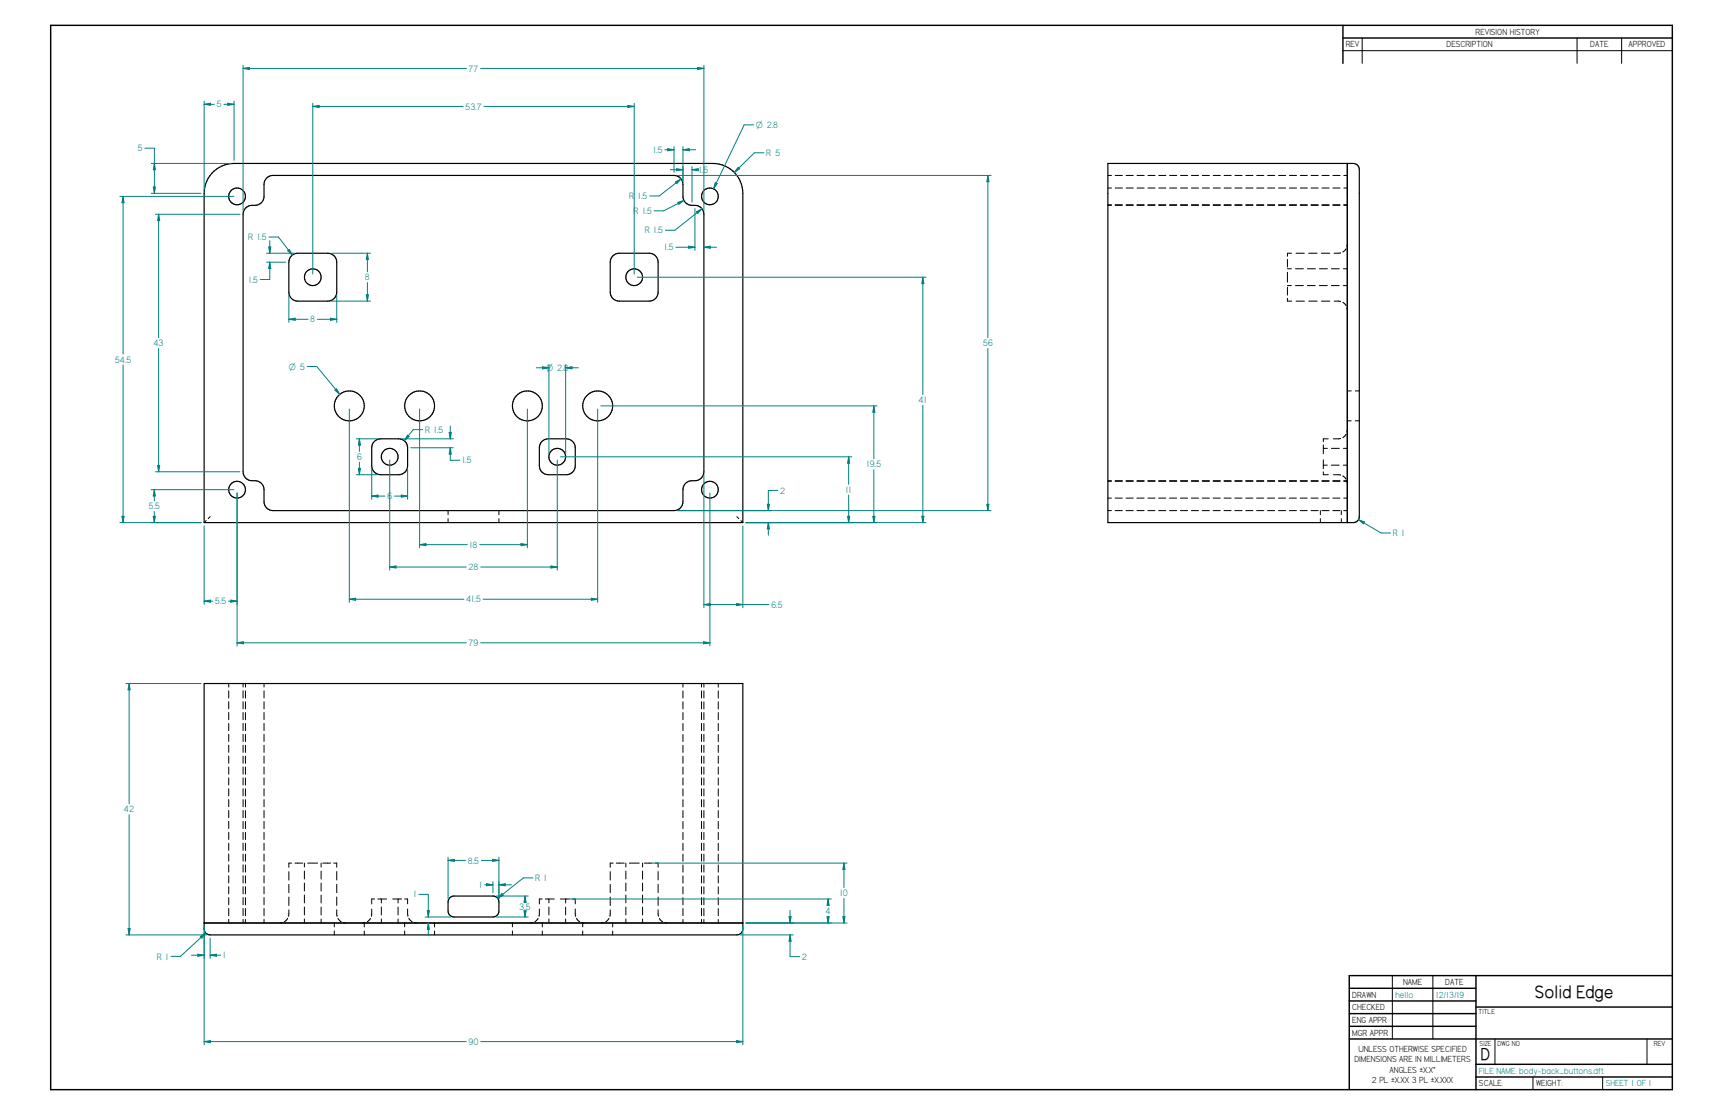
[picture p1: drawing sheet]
<svg xmlns="http://www.w3.org/2000/svg" width="864mm" height="559mm" viewBox="0 0 864 559" stroke-linecap="round" stroke-linejoin="round" font-family="sans-serif">
<g fill="none" stroke="#000" stroke-width=".72">
<path d="M25 13h813v533h-813zM673 13v19M673 19h165M676 495h64M740 489v57M838 489h-162v57M676 502h64M676 508h64M676 514h64M740 505h98M676 521h162M740 533h98"/>
<path d="M740 540h98"/>
</g>
<g fill="none" stroke="#000" stroke-width=".5">
<path d="M683 19v13M790 19v13M813 19v13M673 25h165M555 88h2M555 94h2M559 88h4M559 94h4M564 88h4M564 94h4M570 88h3M570 94h3"/>
<path d="M575 88h4M575 94h4M581 88h3M581 94h3M586 88h4M586 94h4M592 88h3M592 94h3M597 88h4M597 94h4M603 88h3M603 94h3"/>
<path d="M608 88h4M608 94h4M614 88h3M614 94h3M619 88h4M619 94h4M624 88h4M624 94h4M630 88h3M630 94h3M635 88h4M635 94h4"/>
<path d="M641 88h3M641 94h3M646 88h4M646 94h4M652 88h3M652 94h3M657 88h4M657 94h4M663 88h3M663 94h3M668 88h4M668 94h4"/>
<path d="M674 88h1M674 94h1M555 103h2M559 103h4M564 103h4M570 103h3M575 103h4M581 103h3M586 103h4M592 103h3M597 103h4M603 103h3"/>
<path d="M608 103h4M613 103h4M614 103h3M619 103h4M624 103h4M630 103h3M635 103h4M641 103h3M646 103h4M652 103h3M657 103h4M663 103h3"/>
<path d="M668 103h4M673 103h2M674 103h1M645 130v4M645 136v5M645 135h2M647 127h-2v1M649 135h4M650 127h4M655 135h4M656 127h4M661 135h4"/>
<path d="M662 127h4M667 135h4M672 127h-3M673 135h2M675 125l-2 1M675 122v2M645 144v4M645 149v2h2M645 143h2M649 143h4M650 151h4M655 143h4"/>
<path d="M656 151h4M661 143h4M662 151h5M667 143h4M669 151h3M673 152l2 1M673 143h2M675 154v1M675 196h2M679 196h2M666 220h-3v1M672 220h-4"/>
<path d="M675 218l-2 1M675 215v2M675 211h2M679 211h2M663 223v4M663 230v5M663 236v2h3M663 225h2M663 233h2M667 233h4M667 225h4M668 238h4"/>
<path d="M673 239l2 1M673 233h2M673 225h2M105 259l-1 1M225 256v2M225 260v2M250 256v2M250 260v2M369 259l1 1M555 256h2M555 241h2M555 250h2"/>
<path d="M559 256h4M559 241h4M559 250h4M564 256h4M564 241h4M564 250h4M570 256h3M570 241h3M570 250h3M575 256h4M575 241h4M575 250h4"/>
<path d="M581 256h3M581 241h3M581 250h3M586 256h4M586 241h4M586 250h4M592 256h3M592 241h3M592 250h3M597 256h4M597 241h4M597 250h4"/>
<path d="M603 256h3M603 241h3M603 250h3M608 256h4M608 241h4M608 250h4M613 256h4M613 241h4M613 250h4M614 241h3M619 256h4M619 241h4"/>
<path d="M619 250h4M624 256h4M624 241h4M624 250h4M630 256h3M630 241h3M630 250h3M635 256h4M635 241h4M635 250h4M641 256h3M641 241h3"/>
<path d="M641 250h3M646 256h4M646 241h4M646 250h4M652 256h3M652 241h3M652 250h3M657 256h4M657 241h4M657 250h4M662 256v2M662 260v2"/>
<path d="M663 256h3M663 241h3M663 250h3M668 256h4M668 241h4M668 250h4M672 256v2M672 260v2M673 256h2M673 241h2M673 250h2M674 241h1"/>
<path d="M675 241v1M103 261l-1 1M371 261l1 1M115 343v1M115 346v4M115 352v3M115 357v4M122 343v1M122 346v4M122 352v3M122 357v4M123 343v1"/>
<path d="M123 346v4M123 352v3M123 357v4M132 343v1M132 346v4M132 352v3M132 357v4M342 343v1M342 346v4M342 352v3M342 357v4M352 343v1"/>
<path d="M352 346v4M352 352v3M352 357v4M353 343v1M353 346v4M353 352v3M353 357v4M360 343v1M360 346v4M360 352v3M360 357v4M115 363v3"/>
<path d="M115 368v4M115 373v4M115 379v4M122 363v3M122 368v4M122 373v4M122 379v4M123 363v3M123 368v4M123 374v3M123 379v4M132 363v3"/>
<path d="M132 368v4M132 373v4M132 379v4M342 363v3M342 368v4M342 374v3M342 379v4M352 363v3M352 368v4M352 373v4M352 379v4M353 363v3"/>
<path d="M353 368v4M353 374v3M353 379v4M360 363v3M360 368v4M360 374v3M360 379v4M115 384v4M115 390v3M115 395v4M122 384v4M122 390v3"/>
<path d="M122 395v4M123 384v4M123 390v3M123 395v4M132 384v4M132 390v3M132 395v4M342 384v4M342 390v3M342 395v4M352 384v4M352 390v3"/>
<path d="M352 395v4M353 384v4M353 390v3M353 395v4M360 384v4M360 390v3M360 395v4M115 401v3M115 406v4M115 412v3M115 417v4M122 401v3"/>
<path d="M122 406v4M122 412v3M122 417v4M123 401v3M123 406v4M123 412v3M123 417v4M132 401v3M132 406v4M132 412v3M132 417v4M342 401v3"/>
<path d="M342 406v4M342 412v3M342 417v4M352 401v3M352 406v4M352 412v3M352 417v4M353 401v3M353 406v4M353 412v3M353 417v4M360 401v3"/>
<path d="M360 406v4M360 412v3M360 417v4M115 423v3M115 428v4M115 433v4M115 439v4M122 423v3M122 428v4M122 433v4M122 439v4M123 423v3"/>
<path d="M123 428v4M123 433v4M123 439v4M132 423v3M132 428v4M132 433v4M132 439v4M145 437v4M146 433h-1v2M148 433h4M153 433v2M153 437v4"/>
<path d="M154 433h5M161 433v2M161 437v4M162 433h4M167 433h2v2M169 437v4M306 437v4M307 433h-1v2M309 433h4M314 433v2M314 437v4M315 433h5"/>
<path d="M322 433v2M322 437v4M323 433h4M328 433h2v2M330 437v4M342 423v3M342 428v4M342 433v4M342 439v4M352 423v3M352 428v4M352 433v4"/>
<path d="M352 439v4M353 423v3M353 428v4M353 433v4M353 439v4M360 423v3M360 428v4M360 433v4M360 439v4M115 444v4M115 450v3M115 455v4"/>
<path d="M122 444v4M122 450v3M122 455v4M123 444v4M123 450v3M123 455v4M132 444v4M132 450v3M132 455v4M145 443v4M145 450v4M145 456v3"/>
<path d="M153 443v4M153 449v4M153 455v4M161 443v4M161 449v4M161 455v4M169 443v4M169 450v4M169 456v3M186 456v3M188 451h-2v2M189 451h5"/>
<path d="M191 451v2M191 455v4M197 451h4M200 451v2M200 455v4M203 451h1v2M204 456v3M270 456v3M272 451h-2v2M273 451h5M275 451v2M275 455v4"/>
<path d="M281 451h4M284 451v2M284 455v4M287 451h1v2M288 456l1 3M306 443v4M306 450v4M306 456v3M314 443v4M314 449v4M314 455v4M322 443v4"/>
<path d="M322 449v4M322 455v4M330 443v4M330 450v4M330 456v3M342 444v4M342 450v3M342 455v4M352 444v4M352 450v3M352 455v4M353 444v4"/>
<path d="M353 450v3M353 455v4M360 444v4M360 450v3M360 455v4M115 461v2M122 461v2M123 461v2M132 461v2M141 462l-1 1M144 460l-1 2M153 461v2"/>
<path d="M161 461v2M168 463v2M168 467v2M169 460l2 2M172 462l1 1M183 463v2M183 467v2M183 462l-1 1M186 460l-2 2M191 461v2M200 461v2M203 463v2"/>
<path d="M203 467v2M205 460l2 2M208 462l1 1M218 463v2M218 467v2M257 463v2M257 467v2M267 462l-1 1M270 460l-2 2M272 463v2M272 467v2M275 461v2"/>
<path d="M284 461v2M289 460l2 2M292 462l1 1M292 463v2M292 467v2M302 462l-1 1M305 460l-1 2M307 463v2M307 467v2M314 461v2M322 461v2M330 460l2 2"/>
<path d="M333 462l1 1M342 461v2M352 461v2M353 461v2M360 461v2M698 489v32M718 489v32M749 521v12M768 540v6M803 540v6M825 521v12"/>
</g>
<g fill="none" stroke="#000" stroke-width=".59">
<path d="M106 87a15 15 0 0 1 11-5h240a15 15 0 0 1 15 15v165h-270v-165l1-5zM134 89l3-1h201a4 4 0 0 1 4 4v6a5 5 0 0 0 7 5l2 1 2 3v129a5 5 0 0 1-7 5l-2 1-1 2-1 7a4 4 0 0 1-4 5h-201a4 4 0 0 1-5-5v-6a5 5 0 0 0-7-4l-2-1-1-4v-129a5 5 0 0 1 7-4l2-1 1-2v-8zM555 82h123l3 1v2v174l-1 2-2 1h-123zM675 82v180M146 128l3-1h15a4 4 0 0 1 5 4v15a4 4 0 0 1-5 5h-15a4 4 0 0 1-4-5v-15zM307 128l3-1h15a4 4 0 0 1 5 4v15a4 4 0 0 1-5 5h-15a4 4 0 0 1-4-5v-15zM188 221l2-1h10a4 4 0 0 1 4 4v9a4 4 0 0 1-4 5h-9a4 4 0 0 1-5-5v-9zM272 221l2-1h10a4 4 0 0 1 4 4v9a4 4 0 0 1-4 5h-9a4 4 0 0 1-5-5v-9zM102 343h270v124l-1 1-2 1-265-1-1-1-1-1zM225 450l3-1h20l1 1 1 1v6l-1 2-2 1-20-1-2-1v-1v-5zM102 463h270"/>
<circle cx="119" cy="98" r="4"/>
<circle cx="356" cy="98" r="4"/>
<circle cx="157" cy="139" r="4"/>
<circle cx="318" cy="139" r="4"/>
<circle cx="175" cy="203" r="8"/>
<circle cx="210" cy="203" r="8"/>
<circle cx="264" cy="203" r="8"/>
<circle cx="300" cy="203" r="8"/>
<circle cx="195" cy="229" r="4"/>
<circle cx="279" cy="229" r="4"/>
<circle cx="119" cy="245" r="4"/>
<circle cx="356" cy="245" r="4"/>
</g>
<path d="M102 464v60M372 464v60M102 522h3v1z" fill="none" stroke="#008080" stroke-width=".5"/>
<path d="M102 522h3v1z" fill="#008080"/>
<path d="M369 522h3l-3 1z" fill="none" stroke="#008080" stroke-width=".5"/>
<path d="M369 522h3l-3 1z" fill="#008080"/>
<path d="M63 343h38M63 469h41M64 465h1v4zM102 522h132M241 522h131" fill="none" stroke="#008080" stroke-width=".5"/>
<path d="M64 465h1v4z" fill="#008080"/>
<path d="M65 343v3h-1z" fill="none" stroke="#008080" stroke-width=".5"/>
<path d="M65 343v3h-1z" fill="#008080"/>
<path d="M195 231v55M279 231v55M195 284h4v1zM65 343v60M65 408v61" fill="none" stroke="#008080" stroke-width=".5"/>
<path d="M195 284h4v1z" fill="#008080"/>
<path d="M276 284h3l-3 1z" fill="none" stroke="#008080" stroke-width=".5"/>
<path d="M276 284h3l-3 1z" fill="#008080"/>
<path d="M210 205v70M264 205v70M210 273l3-1v1zM195 284h39M241 284h38" fill="none" stroke="#008080" stroke-width=".5"/>
<path d="M210 273l3-1v1z" fill="#008080"/>
<path d="M261 272l3 1h-3z" fill="none" stroke="#008080" stroke-width=".5"/>
<path d="M261 272l3 1h-3z" fill="#008080"/>
<path d="M175 205v97M300 205v97M210 273h24M240 273h24M175 300h3v1z" fill="none" stroke="#008080" stroke-width=".5"/>
<path d="M175 300h3v1z" fill="#008080"/>
<path d="M296 300h4l-4 1z" fill="none" stroke="#008080" stroke-width=".5"/>
<path d="M296 300h4l-4 1z" fill="#008080"/>
<path d="M157 52v85M157 53h3v1zM318 52v85M175 300h58M242 300h58" fill="none" stroke="#008080" stroke-width=".5"/>
<path d="M157 53h3v1z" fill="#008080"/>
<path d="M315 53h3l-3 1z" fill="none" stroke="#008080" stroke-width=".5"/>
<path d="M315 53h3l-3 1z" fill="#008080"/>
<path d="M157 53h75M243 53h75M281 229h146M425 259h1l-1 3zM374 262h53" fill="none" stroke="#008080" stroke-width=".5"/>
<path d="M425 259h1l-1 3z" fill="#008080"/>
<path d="M425 229l1 3h-1z" fill="none" stroke="#008080" stroke-width=".5"/>
<path d="M425 229l1 3h-1z" fill="#008080"/>
<path d="M301 203h139M425 229v14M425 248v14M437 259h2l-1 3zM374 262h66" fill="none" stroke="#008080" stroke-width=".5"/>
<path d="M437 259h2l-1 3z" fill="#008080"/>
<path d="M438 203l1 4h-2z" fill="none" stroke="#008080" stroke-width=".5"/>
<path d="M438 203l1 4h-2z" fill="#008080"/>
<path d="M319 139h145M438 203v27M438 235v27M462 259h1v3zM374 262h90" fill="none" stroke="#008080" stroke-width=".5"/>
<path d="M462 259h1v3z" fill="#008080"/>
<path d="M463 139v3h-1z" fill="none" stroke="#008080" stroke-width=".5"/>
<path d="M463 139v3h-1z" fill="#008080"/>
<path d="M463 139v59M145 148v14M166 159l3 1-3 1zM169 148v14M463 203v59" fill="none" stroke="#008080" stroke-width=".5"/>
<path d="M166 159l3 1-3 1z" fill="#008080"/>
<path d="M145 160l3-1v2z" fill="none" stroke="#008080" stroke-width=".5"/>
<path d="M145 160l3-1v2z" fill="#008080"/>
<path d="M166 127h20M166 151h20M184 148h1l-1 3zM145 160h9M159 160h10" fill="none" stroke="#008080" stroke-width=".5"/>
<path d="M184 148h1l-1 3z" fill="#008080"/>
<path d="M184 127l1 3h-1z" fill="none" stroke="#008080" stroke-width=".5"/>
<path d="M184 127l1 3h-1z" fill="#008080"/>
<path d="M135 119h5l7 9M144 126l1-1 2 3zM184 127v9M184 142v9" fill="none" stroke="#008080" stroke-width=".5"/>
<path d="M144 126l1-1 2 3z" fill="#008080"/>
<path d="M378 63h-5l-15 32M359 92l-1 3z" fill="none" stroke="#008080" stroke-width=".5"/>
<path d="M359 92l-1 3z" fill="#008080"/>
<path d="M383 77h-5l-10 9M370 84l1 1-3 1z" fill="none" stroke="#008080" stroke-width=".5"/>
<path d="M370 84l1 1-3 1z" fill="#008080"/>
<path d="M102 51v44M102 52h3v1zM117 51v29" fill="none" stroke="#008080" stroke-width=".5"/>
<path d="M102 52h3v1z" fill="#008080"/>
<path d="M114 52h3l-3 1z" fill="none" stroke="#008080" stroke-width=".5"/>
<path d="M114 52h3l-3 1z" fill="#008080"/>
<path d="M102 52h5M112 52h5M73 74h4M76 82h40M76 97h25M77 82l1 3h-1z" fill="none" stroke="#008080" stroke-width=".5"/>
<path d="M77 82l1 3h-1z" fill="#008080"/>
<path d="M77 94h1l-1 3z" fill="none" stroke="#008080" stroke-width=".5"/>
<path d="M77 94h1l-1 3z" fill="#008080"/>
<path d="M77 74v23M119 247v56M102 264v39M116 301h3l-3 1z" fill="none" stroke="#008080" stroke-width=".5"/>
<path d="M116 301h3l-3 1z" fill="#008080"/>
<path d="M102 301h3v1z" fill="none" stroke="#008080" stroke-width=".5"/>
<path d="M102 301h3v1z" fill="#008080"/>
<path d="M76 245h41M77 259h1l-1 3zM76 262h25M102 301h5M115 301h4" fill="none" stroke="#008080" stroke-width=".5"/>
<path d="M77 259h1l-1 3z" fill="#008080"/>
<path d="M77 245l1 4h-1z" fill="none" stroke="#008080" stroke-width=".5"/>
<path d="M77 245l1 4h-1z" fill="#008080"/>
<path d="M60 98h57M61 259h1v3zM77 245v6M77 256v6M60 262h41" fill="none" stroke="#008080" stroke-width=".5"/>
<path d="M61 259h1v3z" fill="#008080"/>
<path d="M62 98v4h-1z" fill="none" stroke="#008080" stroke-width=".5"/>
<path d="M62 98v4h-1z" fill="#008080"/>
<path d="M62 98v79M62 183v79M119 247v77M356 247v77M119 322h3v1z" fill="none" stroke="#008080" stroke-width=".5"/>
<path d="M119 322h3v1z" fill="#008080"/>
<path d="M353 322h3l-3 1z" fill="none" stroke="#008080" stroke-width=".5"/>
<path d="M353 322h3l-3 1z" fill="#008080"/>
<path d="M154 184h5l11 14M168 196l1-1 1 3zM119 322h115M241 322h115" fill="none" stroke="#008080" stroke-width=".5"/>
<path d="M168 196l1-1 1 3z" fill="#008080"/>
<path d="M186 235v15M204 235v15M186 249l3-1v1z" fill="none" stroke="#008080" stroke-width=".5"/>
<path d="M186 249l3-1v1z" fill="#008080"/>
<path d="M201 248l3 1h-3z" fill="none" stroke="#008080" stroke-width=".5"/>
<path d="M201 248l3 1h-3z" fill="#008080"/>
<path d="M179 220h10M180 220l1 3h-1zM179 238h10M186 249h7M198 249h6" fill="none" stroke="#008080" stroke-width=".5"/>
<path d="M180 220l1 3h-1z" fill="#008080"/>
<path d="M180 235h1l-1 3z" fill="none" stroke="#008080" stroke-width=".5"/>
<path d="M180 235h1l-1 3z" fill="#008080"/>
<path d="M180 220v6M204 218l1 1-2 2zM212 215h-5l-4 6M180 232v6" fill="none" stroke="#008080" stroke-width=".5"/>
<path d="M204 218l1 1-2 2z" fill="#008080"/>
<path d="M201 220h26M225 217h1v3zM206 224h21M226 231h4" fill="none" stroke="#008080" stroke-width=".5"/>
<path d="M225 217h1v3z" fill="#008080"/>
<path d="M226 224v4h-1z" fill="none" stroke="#008080" stroke-width=".5"/>
<path d="M226 224v4h-1z" fill="#008080"/>
<path d="M134 131h9M134 127h14M135 131l1 4h-1zM130 140h5M226 214v6M226 224v7" fill="none" stroke="#008080" stroke-width=".5"/>
<path d="M135 131l1 4h-1z" fill="#008080"/>
<path d="M135 124h1l-1 3z" fill="none" stroke="#008080" stroke-width=".5"/>
<path d="M135 124h1l-1 3z" fill="#008080"/>
<path d="M135 121v6M135 131v9M275 183v44M284 183v44M284 184h3v1z" fill="none" stroke="#008080" stroke-width=".5"/>
<path d="M284 184h3v1z" fill="#008080"/>
<path d="M272 184h3l-3 1z" fill="none" stroke="#008080" stroke-width=".5"/>
<path d="M272 184h3l-3 1z" fill="#008080"/>
<path d="M269 184h6M284 184h6M395 459h2l-1 4zM371 469h27M374 463h24M396 479h5" fill="none" stroke="#008080" stroke-width=".5"/>
<path d="M395 459h2l-1 4z" fill="#008080"/>
<path d="M396 469l1 3h-2z" fill="none" stroke="#008080" stroke-width=".5"/>
<path d="M396 469l1 3h-2z" fill="#008080"/>
<path d="M285 451h132M396 456v7M415 451l1 3h-1zM374 463h43M396 469v10" fill="none" stroke="#008080" stroke-width=".5"/>
<path d="M415 451l1 3h-1z" fill="#008080"/>
<path d="M415 459h1l-1 4z" fill="none" stroke="#008080" stroke-width=".5"/>
<path d="M415 459h1l-1 4z" fill="#008080"/>
<path d="M327 433h98M415 451v3M415 459v4M422 459h2l-1 4zM374 463h51" fill="none" stroke="#008080" stroke-width=".5"/>
<path d="M422 459h2l-1 4z" fill="#008080"/>
<path d="M423 433l1 3h-2z" fill="none" stroke="#008080" stroke-width=".5"/>
<path d="M423 433l1 3h-2z" fill="#008080"/>
<path d="M225 430v20M225 431h3v1zM250 430v20M423 433v12M423 450v13" fill="none" stroke="#008080" stroke-width=".5"/>
<path d="M225 431h3v1z" fill="#008080"/>
<path d="M247 431h3l-3 1z" fill="none" stroke="#008080" stroke-width=".5"/>
<path d="M247 431h3l-3 1z" fill="#008080"/>
<path d="M225 431h8M241 431h9M249 449h16M249 460h16M263 449l1 3h-1z" fill="none" stroke="#008080" stroke-width=".5"/>
<path d="M263 449l1 3h-1z" fill="#008080"/>
<path d="M263 456h1l-1 4z" fill="none" stroke="#008080" stroke-width=".5"/>
<path d="M263 456h1l-1 4z" fill="#008080"/>
<path d="M267 440h-5l-13 10M252 448v1l-3 1zM263 449v3M263 457v3" fill="none" stroke="#008080" stroke-width=".5"/>
<path d="M252 448v1l-3 1z" fill="#008080"/>
<path d="M247 442v5M250 442v8M250 443h3v1z" fill="none" stroke="#008080" stroke-width=".5"/>
<path d="M250 443h3v1z" fill="#008080"/>
<path d="M244 443h3l-3 1z" fill="none" stroke="#008080" stroke-width=".5"/>
<path d="M244 443h3l-3 1z" fill="#008080"/>
<path d="M210 448h5M213 460h13M243 443h4M250 443h6M215 463v3h-1z" fill="none" stroke="#008080" stroke-width=".5"/>
<path d="M215 463v3h-1z" fill="#008080"/>
<path d="M214 456h1v4z" fill="none" stroke="#008080" stroke-width=".5"/>
<path d="M214 456h1v4z" fill="#008080"/>
<path d="M215 448v12M100 469l3-1-2 2zM103 468l-13 11h-4M215 463v6" fill="none" stroke="#008080" stroke-width=".5"/>
<path d="M100 469l3-1-2 2z" fill="#008080"/>
<path d="M102 467v13M105 470v10M105 479l4-1v1z" fill="none" stroke="#008080" stroke-width=".5"/>
<path d="M105 479l4-1v1z" fill="#008080"/>
<path d="M99 478l3 1h-3z" fill="none" stroke="#008080" stroke-width=".5"/>
<path d="M99 478l3 1h-3z" fill="#008080"/>
<path d="M122 33v73M122 34h3v1zM353 33v73M96 479h6M105 479h6" fill="none" stroke="#008080" stroke-width=".5"/>
<path d="M122 34h3v1z" fill="#008080"/>
<path d="M350 34h3l-3 1z" fill="none" stroke="#008080" stroke-width=".5"/>
<path d="M350 34h3l-3 1z" fill="#008080"/>
<path d="M122 34h112M241 34h112M339 88h158M495 88l1 3h-1zM339 256h158" fill="none" stroke="#008080" stroke-width=".5"/>
<path d="M495 88l1 3h-1z" fill="#008080"/>
<path d="M495 253h1l-1 3z" fill="none" stroke="#008080" stroke-width=".5"/>
<path d="M495 253h1l-1 3z" fill="#008080"/>
<path d="M495 88v81M495 175v81M339 256h48M385 246h5M374 262h13M385 262l1 3h-1z" fill="none" stroke="#008080" stroke-width=".5"/>
<path d="M385 262l1 3h-1z" fill="#008080"/>
<path d="M385 253h1l-1 3z" fill="none" stroke="#008080" stroke-width=".5"/>
<path d="M385 253h1l-1 3z" fill="#008080"/>
<path d="M353 238v67M385 246v10M372 264v41M385 262v6M353 303l3-1v2z" fill="none" stroke="#008080" stroke-width=".5"/>
<path d="M353 303l3-1v2z" fill="#008080"/>
<path d="M369 302l3 1-3 1z" fill="none" stroke="#008080" stroke-width=".5"/>
<path d="M369 302l3 1-3 1z" fill="#008080"/>
<path d="M340 101l3-1-3 2zM343 100l-10 6h-5M353 303h32" fill="none" stroke="#008080" stroke-width=".5"/>
<path d="M340 101l3-1-3 2z" fill="#008080"/>
<path d="M349 106l3-1-2 2zM352 105l-14 10h-4" fill="none" stroke="#008080" stroke-width=".5"/>
<path d="M349 106l3-1-2 2z" fill="#008080"/>
<path d="M339 91l2-1-2 2zM341 90l-11 8h-4" fill="none" stroke="#008080" stroke-width=".5"/>
<path d="M339 91l2-1-2 2z" fill="#008080"/>
<path d="M338 73v13M342 73v18M342 75h3v1z" fill="none" stroke="#008080" stroke-width=".5"/>
<path d="M342 75h3v1z" fill="#008080"/>
<path d="M335 75h3l-3 1z" fill="none" stroke="#008080" stroke-width=".5"/>
<path d="M335 75h3l-3 1z" fill="#008080"/>
<path d="M333 75h5M342 75h7M339 85h3l-3 1zM342 83v8M347 83v18" fill="none" stroke="#008080" stroke-width=".5"/>
<path d="M339 85h3l-3 1z" fill="#008080"/>
<path d="M347 85h3v1z" fill="none" stroke="#008080" stroke-width=".5"/>
<path d="M347 85h3v1z" fill="#008080"/>
<path d="M336 85h6M347 85h2M348 105v20M353 124l3-1v1z" fill="none" stroke="#008080" stroke-width=".5"/>
<path d="M353 124l3-1v1z" fill="#008080"/>
<path d="M345 123l3 1h-3z" fill="none" stroke="#008080" stroke-width=".5"/>
<path d="M345 123l3 1h-3z" fill="#008080"/>
<path d="M78 107h42M80 107v4h-1zM339 124h9M353 124h6M78 236h42" fill="none" stroke="#008080" stroke-width=".5"/>
<path d="M80 107v4h-1z" fill="#008080"/>
<path d="M79 233h1v3z" fill="none" stroke="#008080" stroke-width=".5"/>
<path d="M79 233h1v3z" fill="#008080"/>
<path d="M80 107v62M80 175v61M681 260l11 7h5M681 260l3 2-1 1z" fill="none" stroke="#008080" stroke-width=".5"/>
<path d="M681 260l3 2-1 1z" fill="#008080"/>
<text font-size="10" x="769" y="500">Solid Edge</text>
<text font-size="9.7" x="742" y="531">D</text>
<g font-size="5.2" fill="#008080">
<text x="235" y="36">77</text>
<text x="109" y="54">5</text>
<text x="233" y="55">53.7</text>
<text x="69" y="76">5</text>
<text x="327" y="77">1.5</text>
<text x="384" y="78">R 5</text>
<text x="350" y="87">1.5</text>
<text x="315" y="100">R 1.5</text>
<text x="318" y="107">R 1.5</text>
<text x="323" y="117">R 1.5</text>
<text x="124" y="120">R 1.5</text>
<text x="333" y="125">1.5</text>
<text x="125" y="142">1.5</text>
<text x="183" y="141">8</text>
<text x="156" y="162">8</text>
<text x="77" y="174">43</text>
<text x="493" y="174">56</text>
<text x="57" y="182">54.5</text>
<text x="460" y="202">41</text>
<text x="213" y="217">R 1.5</text>
<text x="179" y="231">6</text>
<text x="232" y="232">1.5</text>
<text x="434" y="234">19.5</text>
<text x="194" y="250">6</text>
<text x="391" y="247">2</text>
<text x="424" y="247">11</text>
<text x="74" y="255">5.5</text>
<text x="698" y="269">R 1</text>
<text x="235" y="275">18</text>
<text x="235" y="286">28</text>
<text x="108" y="303">5.5</text>
<text x="234" y="302">41.5</text>
<text x="386" y="305">6.5</text>
<text x="235" y="324">79</text>
<text x="62" y="407">42</text>
<text x="235" y="433">8.5</text>
<text x="268" y="442">R 1</text>
<text x="207" y="450">1</text>
<text x="240" y="445">1</text>
<text x="421" y="449">10</text>
<text x="260" y="456">3.5</text>
<text x="414" y="458">4</text>
<text x="79" y="481">R 1</text>
<text x="112" y="480">1</text>
<text x="402" y="481">2</text>
<text x="235" y="524">90</text>
</g>
<g font-size="5">
<text x="740" y="17">REVISION HISTORY</text>
<text x="674" y="24">REV</text>
<text x="725" y="24">DESCRIPTION</text>
<text x="797" y="24">DATE</text>
<text x="816" y="24">APPROVED</text>
<text x="703" y="494">NAME</text>
<text x="724" y="494">DATE</text>
<text x="678" y="500">DRAWN</text>
<text x="678" y="506">CHECKED</text>
<text x="678" y="513">ENG APPR</text>
<text x="678" y="519">MGR APPR</text>
<text x="681" y="527">UNLESS OTHERWISE SPECIFIED</text>
<text x="679" y="532">DIMENSIONS ARE IN MILLIMETERS</text>
<text x="696" y="538">ANGLES ±X.X°</text>
<text x="688" y="543">2 PL ±X.XX 3 PL ±X.XXX</text>
<text x="741" y="544">SCALE:</text>
<text x="770" y="544">WEIGHT:</text>
</g>
<g font-size="5" fill="#008080">
<text x="699" y="500">hello</text>
<text x="720" y="500">12/13/19</text>
<text x="741" y="538">FILE NAME: body-back_buttons.dft</text>
<text x="805" y="544">SHEET 1 OF 1</text>
</g>
<g font-size="4.9" fill="#008080">
<text x="379" y="64">O 2.8</text>
<text x="145" y="185">O 5</text>
<text x="274" y="186">O 2.8</text>
</g>
<g font-size="4.1">
<text x="741" y="508">TITLE</text>
<text x="742" y="524">SIZE</text>
<text x="751" y="524">DWG NO</text>
<text x="829" y="524">REV</text>
</g>
</svg>
